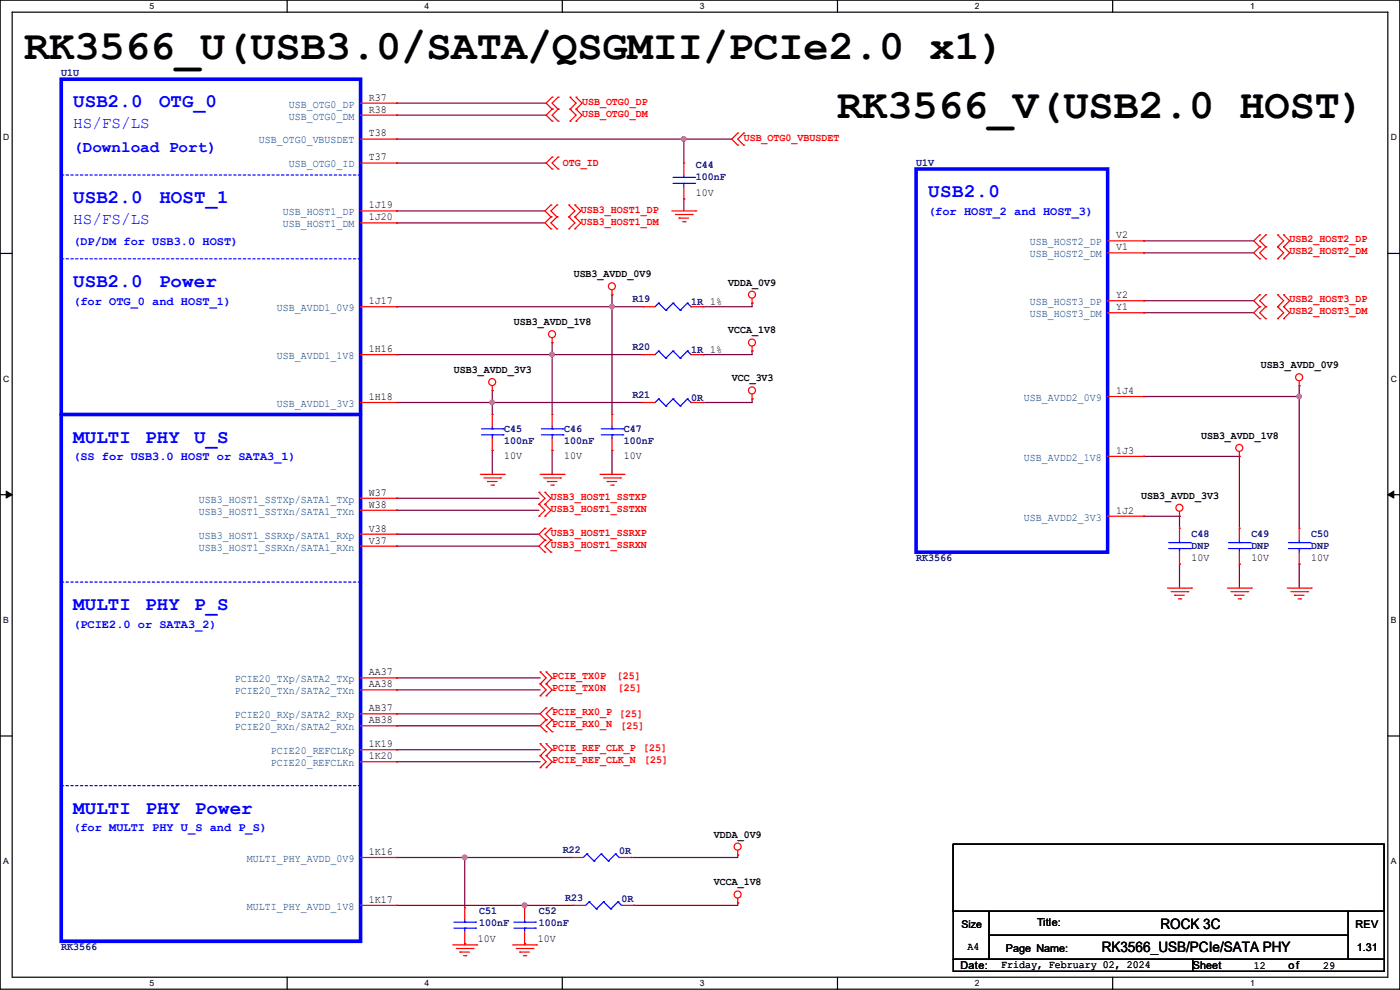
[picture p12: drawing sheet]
<svg xmlns="http://www.w3.org/2000/svg" width="297mm" height="210mm" viewBox="0 0 297 210" stroke-linecap="round" stroke-linejoin="round" font-family="sans-serif">
<path d="M0 0h297v209.8h-297zM2.6 2.6h291.8v204.7h-291.8z" fill="none" stroke="#000" stroke-width=".25"/>
<g fill="#fff">
<path d="M31.7 .3h1v2h-1z"/>
<path d="M31.7 207.6h1v1.9h-1z"/>
</g>
<path d="M60.9 0v2.6M60.9 207.3v2.5" fill="none" stroke="#000" stroke-width=".25"/>
<g fill="#fff">
<path d="M90.1 .3h1v2h-1z"/>
<path d="M90.1 207.6h1v1.9h-1z"/>
</g>
<path d="M119.3 0v2.6M119.3 207.3v2.5" fill="none" stroke="#000" stroke-width=".25"/>
<g fill="#fff">
<path d="M148.5 .3h.9v2h-.9z"/>
<path d="M148.5 207.6h.9v1.9h-.9z"/>
</g>
<path d="M177.7 0v2.6M177.7 207.3v2.5" fill="none" stroke="#000" stroke-width=".25"/>
<g fill="#fff">
<path d="M206.8 .3h1v2h-1z"/>
<path d="M206.8 207.6h1v1.9h-1z"/>
</g>
<path d="M236.1 0v2.6M236.1 207.3v2.5" fill="none" stroke="#000" stroke-width=".25"/>
<g fill="#fff">
<path d="M265.2 .3h1v2h-1z"/>
<path d="M265.2 207.6h1v1.9h-1z"/>
<path d="M.7 28.2h1.2v1.9h-1.2z"/>
<path d="M295.1 28.2h1.2v1.9h-1.2z"/>
<path d="M.7 79.3h1.2v2h-1.2z"/>
<path d="M295.1 79.3h1.2v2h-1.2z"/>
</g>
<path d="M0 53.8h2.6M294.4 53.8h2.6" fill="none" stroke="#000" stroke-width=".25"/>
<g fill="#fff">
<path d="M.7 130.5h1.2v2h-1.2z"/>
<path d="M295.1 130.5h1.1v2h-1.1z"/>
</g>
<path d="M0 104.9h2.6M294.4 104.9h2.6" fill="none" stroke="#000" stroke-width=".25"/>
<path d="M1.3 104.2l1.3 .7-1.3 .8zM294.4 104.9l1.3-.7v1.5z" fill="#000" stroke="#000" stroke-width=".21"/>
<g fill="#fff">
<path d="M.7 181.7h1.2v2h-1.2z"/>
<path d="M295.1 181.7h1.1v2h-1.1z"/>
</g>
<path d="M0 156.1h2.6M294.4 156.1h2.6M202.2 179.1h91.5v14.2h-91.5zM202.2 193.3h7.6v10.2h-7.6zM209.8 193.3h76.2v5.1h-76.2zM209.8 198.4h76.2v5.1h-76.2zM286 193.3h7.7v10.2h-7.7zM202.2 203.5h50.8v2.5h-50.8zM253 203.5h40.7v2.5h-40.7z" fill="none" stroke="#000" stroke-width=".25"/>
<g fill="none" stroke="#800040" stroke-width=".25">
<path d="M84.1 21.9h.1M84.1 24.4h.1M84.1 29.5h.1M84.1 34.6h.1M84.1 21.9h31.8M84.1 24.4h31.8M84.1 29.5h71.1M84.1 34.6h31.8M145.1 29.5h.1M145.1 29.5v5.1M84.1 47.3h.1M84.1 44.7h.1"/>
<path d="M84.1 47.3h31.5M84.1 44.7h31.5M145.1 42.2h.1M145.1 42.2v2.5M242.6 53.6h.1M242.6 51.1h.1M242.6 53.6h23.4M242.6 51.1h23.4M84.1 75.2h.1M84.1 65.1h.1M84.1 75.2h52.3M84.1 65.1h52.3"/>
<path d="M117.1 75.2h.1M117.1 72.7h.1M117.1 72.7v15.2M129.8 65.1h.1M129.8 62.5h.1M129.8 62.5v25.4M149.1 65.1h.1M149.1 75.2h.1M159.6 64.3h.1M159.6 74.5h.1M159.6 74.5v.7h-10.5M159.6 64.3v.8h-10.5"/>
<path d="M242.6 63.8h.1M242.6 66.3h.1M242.6 63.8h23.4M242.6 66.3h23.4M84.1 85.4h.1M84.1 85.4h52.3M104.4 82.8h.1M104.4 85.4h.1M104.4 95.5h.1M104.4 82.8v5.1M104.4 95.5v5.1M117.1 95.5h.1"/>
<path d="M117.1 95.5v5.1M129.8 95.5h.1M129.8 95.5v5.1M149.1 85.4h.1M159.6 84.6h.1M159.6 84.6v.8h-10.5M242.6 96.8h.1M242.6 84.1h.1M242.6 96.8h20.3M242.6 84.1h33M262.9 96.8h.1M262.9 96.8v15.3"/>
<path d="M275.6 84.1h.1M275.6 81.8h.1M275.6 81.8v30.3M84.1 105.7h.1M84.1 108.2h.1M84.1 113.3h.1M84.1 115.9h.1M84.1 105.7h30.2M84.1 108.2h30.2M84.1 113.3h30.2M84.1 115.9h30.2M242.6 109.5h.1"/>
<path d="M242.6 109.5h7.6M250.2 109.5h.1M250.2 119.7h.1M250.2 109.5v2.6M250.2 119.7v5.1M262.9 119.7h.1M262.9 119.7v5.1M275.6 119.7h.1M275.6 119.7v5.1M84.1 151.4h.1M84.1 154h.1M84.1 143.8h.1"/>
<path d="M84.1 146.3h.1M84.1 159h.1M84.1 151.4h30.5M84.1 154h30.5M84.1 143.8h30.5M84.1 146.3h30.5M84.1 159h30.5M84.1 161.6h.1M84.1 161.6h30.5M84.1 181.9h.1M84.1 192.1h.1M84.1 181.9h37.1"/>
<path d="M84.1 192.1h37.6M98.6 181.9h.1M98.6 181.9v10.7M111.3 192.1h.1M111.3 192.1v.5M133.9 181.9h.1M134.4 192.1h.1M156.5 181.4h.1M156.5 191.6h.1M156.5 181.4v.5h-22.6M156.5 191.6v.5h-22.1M98.6 200.2h.1"/>
<path d="M98.6 200.2v.2M111.3 200.2h.1M111.3 200.2v.2"/>
</g>
<g fill="#f0f" stroke="#f0f" stroke-width=".25">
<circle cx="145.1" cy="29.5" r=".49"/>
<circle cx="117.1" cy="75.2" r=".49"/>
<circle cx="129.8" cy="65" r=".49"/>
<circle cx="104.4" cy="85.4" r=".49"/>
<circle cx="275.6" cy="84.1" r=".49"/>
<circle cx="111.3" cy="192" r=".49"/>
<circle cx="98.6" cy="181.9" r=".49"/>
</g>
<g fill="none" stroke="#f00" stroke-width=".25">
<path d="M117.1 20.6h.1M117.1 23.2h.1M117.1 25.7h.1M117.1 33.3h.1M117.1 35.9h.1M117.1 20.6l-1.2 1.3 1.2 1.3M117.1 23.2l-1.2 1.2 1.2 1.3M117.1 33.3l-1.2 1.3 1.2 1.3M118.4 23.2h.1M118.4 20.6h.1M118.4 25.7h.1M118.4 35.9h.1"/>
<path d="M118.4 33.3h.1M118.4 20.6l-1.3 1.3 1.3 1.3M118.4 23.2l-1.3 1.2 1.3 1.3M118.4 33.3l-1.3 1.3 1.3 1.3M120.9 23.2h.1M120.9 20.6h.1M120.9 25.7h.1M120.9 20.6l1.3 1.3-1.3 1.3M120.9 23.2l1.3 1.2-1.3 1.3M122.2 23.2h.1M122.2 20.6h.1M122.2 25.7h.1"/>
<path d="M122.2 20.6l1.3 1.3-1.3 1.3M122.2 23.2l1.3 1.2-1.3 1.3M145.1 34.6h.1M145.1 34.6v2.5M145.1 39.7v2.5M156.5 28.2h.1M156.5 30.8h.1M156.5 28.2l-1.3 1.3 1.3 1.3M157.8 30.8h.1M157.8 28.2h.1M157.8 28.2l-1.3 1.3 1.3 1.3M116.9 43.5h.1"/>
<path d="M116.9 46h.1M116.9 48.6h.1M116.9 43.5l-1.3 1.2 1.3 1.3M116.9 46l-1.3 1.3 1.3 1.3M118.2 46h.1M118.2 43.5h.1M118.2 48.6h.1M118.2 43.5l-1.3 1.2 1.3 1.3M118.2 46l-1.3 1.3 1.3 1.3M120.7 46h.1M120.7 43.5h.1M120.7 48.6h.1"/>
<path d="M120.7 43.5l1.3 1.2-1.3 1.3M120.7 46l1.3 1.3-1.3 1.3M122 46h.1M122 43.5h.1M122 48.6h.1M122 43.5l1.2 1.2-1.2 1.3M122 46l1.2 1.3-1.2 1.3M142.5 44.7h5.1M143.3 45.5h3.6M144.1 46.3h.1M144.1 46.3h2M144.8 47h.5"/>
<path d="M145.1 42.2h.1M145.3 47h.1M146.9 45.5h.1M147.6 44.7h.1M267.3 49.8h.1M267.3 52.4h.1M267.3 54.9h.1M267.3 49.8l-1.3 1.3 1.3 1.3M267.3 52.4l-1.3 1.2 1.3 1.3M268.5 52.4h.1M268.5 49.8h.1M268.5 54.9h.1"/>
<path d="M268.5 49.8l-1.2 1.3 1.2 1.3M268.5 52.4l-1.2 1.2 1.2 1.3M271.1 52.4h.1M271.1 49.8h.1M271.1 54.9h.1M271.1 49.8l1.2 1.3-1.2 1.3M271.1 52.4l1.2 1.2-1.2 1.3M272.3 52.4h.1M272.3 49.8h.1M272.3 54.9h.1M272.3 49.8l1.3 1.3-1.3 1.3M272.3 52.4l1.3 1.2-1.3 1.3"/>
<path d="M117.1 72.7h.1M117.1 71.7v1M129.8 62.5h.1M129.8 61.5v1M136.4 65.1h.1M136.4 65.1h2.6M146.6 65.1h2.5M149.1 65.1h.1M159.6 64.3h.1M159.6 74.5h.1M159.6 63.3v1M159.6 73.4v1.1"/>
<path d="M267.3 62.5h.1M267.3 65.1h.1M267.3 67.6h.1M267.3 62.5l-1.3 1.3 1.3 1.3M267.3 65.1l-1.3 1.2 1.3 1.3M268.5 65.1h.1M268.5 62.5h.1M268.5 67.6h.1M268.5 62.5l-1.2 1.3 1.2 1.3M268.5 65.1l-1.2 1.2 1.2 1.3M271.1 65.1h.1M271.1 62.5h.1"/>
<path d="M271.1 67.6h.1M271.1 62.5l1.2 1.3-1.2 1.3M271.1 65.1l1.2 1.2-1.2 1.3M272.3 65.1h.1M272.3 62.5h.1M272.3 67.6h.1M272.3 62.5l1.3 1.3-1.3 1.3M272.3 65.1l1.3 1.2-1.3 1.3M104.4 82.8h.1M104.4 81.8v1M117.1 87.9h.1M117.1 95.5h.1"/>
<path d="M117.1 87.9v2.6M117.1 93v2.5M136.4 85.4h.1M136.4 85.4h2.6M146.6 85.4h2.5M149.1 85.4h.1M159.6 84.6h.1M159.6 83.6v1M262.9 96.8h.1M262.9 95.8v1M275.6 81.8h.1M275.6 80.8v1"/>
<path d="M101.9 100.6h5.1M102.7 101.4h3.5M103.4 102.2h.1M103.4 102.2h2.1M104.2 102.9h.5M104.7 102.9h.1M106.2 101.4h.1M107 100.6h.1M114.3 107h.1M114.3 104.4h.1M114.3 109.5h.1M114.3 104.4l1.3 1.3-1.3 1.3"/>
<path d="M114.3 107l1.3 1.2-1.3 1.3M114.6 100.6h5.1M115.4 101.4h3.5M115.6 107h.1M115.6 104.4h.1M115.6 109.5h.1M115.6 112.1h.1M115.6 114.6h.1M115.6 117.1h.1M115.6 104.4l1.3 1.3-1.3 1.3M115.6 107l1.3 1.2-1.3 1.3M115.6 112.1l-1.3 1.2 1.3 1.3"/>
<path d="M115.6 114.6l-1.3 1.3 1.3 1.2M116.1 102.2h.1M116.1 102.2h2.1M116.9 114.6h.1M116.9 112.1h.1M116.9 117.1h.1M116.9 102.9h.5M116.9 112.1l-1.3 1.2 1.3 1.3M116.9 114.6l-1.3 1.3 1.3 1.2M117.4 102.9h.1M118.9 101.4h.1M119.7 100.6h.1"/>
<path d="M127.3 100.6h5.1M128.1 101.4h3.5M128.8 102.2h.1M128.8 102.2h2.1M129.6 102.9h.5M130.1 102.9h.1M131.6 101.4h.1M132.4 100.6h.1M250.2 109.5h.1M250.2 108.5v1M262.9 112.1h.1M262.9 119.7h.1"/>
<path d="M262.9 112.1v2.5M262.9 117.1v2.6M247.7 124.8h5.1M248.5 125.5h3.5M249.2 126.3h.1M249.2 126.3h2M250 127h.5M250.5 127h.1M252 125.5h.1M252.8 124.8h.1M260.4 124.8h5.1M261.2 125.5h3.5"/>
<path d="M261.9 126.3h.1M261.9 126.3h2M262.7 127h.5M263.2 127h.1M264.7 125.5h.1M265.5 124.8h.1M273.1 124.8h5.1M273.9 125.5h3.5M274.6 126.3h.1M274.6 126.3h2M275.4 127h.5M275.9 127h.1"/>
<path d="M277.4 125.5h.1M278.2 124.8h.1M114.6 145.1h.1M114.6 142.5h.1M114.6 147.6h.1M114.6 157.8h.1M114.6 142.5l1.3 1.3-1.3 1.3M114.6 145.1l1.3 1.2-1.3 1.3M114.6 157.8l1.3 1.2-1.3 1.3M115.9 145.1h.1M115.9 142.5h.1M115.9 147.6h.1"/>
<path d="M115.9 150.2h.1M115.9 152.7h.1M115.9 155.2h.1M115.9 157.8h.1M115.9 142.5l1.2 1.3-1.2 1.3M115.9 145.1l1.2 1.2-1.2 1.3M115.9 150.2l-1.3 1.2 1.3 1.3M115.9 152.7l-1.3 1.3 1.3 1.2M115.9 157.8l1.2 1.2-1.2 1.3M117.1 152.7h.1M117.1 150.2h.1M117.1 155.2h.1"/>
<path d="M117.1 150.2l-1.2 1.2 1.2 1.3M117.1 152.7l-1.2 1.3 1.2 1.2M114.6 160.3h.1M114.6 162.9h.1M114.6 160.3l1.3 1.3-1.3 1.3M115.9 160.3h.1M115.9 162.9h.1M115.9 160.3l1.2 1.3-1.2 1.3M156.5 181.4h.1M156.5 191.6h.1M156.5 180.4v1M156.5 190.5v1.1"/>
<path d="M96.1 200.4h5M96.8 201.2h3.6M97.6 202h.1M97.6 202h2M98.3 202.7h.5M98.8 202.7h.1M100.4 201.2h.1M101.1 200.4h.1M108.8 200.4h5M109.5 201.2h3.6M110.3 202h.1M110.3 202h2"/>
<path d="M111 202.7h.5M111.5 202.7h.1M113.1 201.2h.1M113.8 200.4h.1"/>
<circle cx="117.1" cy="70.9" r=".74"/>
<circle cx="129.8" cy="60.7" r=".74"/>
<circle cx="159.5" cy="62.5" r=".74"/>
<circle cx="159.5" cy="72.7" r=".74"/>
<circle cx="104.4" cy="81" r=".74"/>
<circle cx="159.5" cy="82.8" r=".74"/>
<circle cx="262.9" cy="95" r=".74"/>
<circle cx="275.6" cy="80" r=".74"/>
<circle cx="250.2" cy="107.7" r=".74"/>
<circle cx="156.5" cy="179.6" r=".74"/>
<circle cx="156.5" cy="189.8" r=".74"/>
</g>
<g fill="none" stroke="#00f" stroke-width=".25">
<path d="M142.8 38.9h4.6M142.8 37.6h4.6M145.1 37.6h.1M145.1 38.9h.1M145.1 37.1v.5M145.1 38.9v.8M147.4 38.9h.1M147.4 37.6h.1M139.7 64.3h.1M139.7 64.3l-.7 .8M139.7 64.3l1.6 1.5M141.3 65.8h.1"/>
<path d="M142.8 64.3h.1M142.8 64.3l-1.5 1.5M142.8 64.3l1.5 1.5M144.3 65.8h.1M145.8 64.3h.1M145.8 64.3l-1.5 1.5M145.8 64.3l.8 .8M146.6 65.1h.1M114.9 92.2h4.5M114.9 91h4.5M117.1 91h.1M117.1 92.2h.1"/>
<path d="M117.1 90.5v.5M117.1 92.2v.8M119.4 92.2h.1M119.4 91h.1M139.7 84.6h.1M139.7 84.6l-.7 .8M139.7 84.6l1.6 1.5M141.3 86.1h.1M142.8 84.6h.1M142.8 84.6l-1.5 1.5M142.8 84.6l1.5 1.5M144.3 86.1h.1"/>
<path d="M145.8 84.6h.1M145.8 84.6l-1.5 1.5M145.8 84.6l.8 .8M146.6 85.4h.1M260.6 116.4h4.6M260.6 115.1h4.6M262.9 115.1h.1M262.9 116.4h.1M262.9 114.6v.5M262.9 116.4v.7M265.2 116.4h.1M265.2 115.1h.1"/>
</g>
<path d="M13 16.8h63.5v182.9h-63.5zM13 87.9h63.5" fill="none" stroke="#00f" stroke-width=".76"/>
<path d="M13 37.1h.1M76.5 37.1h-63.5M13 166.7h.1M76.5 166.7h-63.5" fill="none" stroke="#00f" stroke-width=".25" stroke-dasharray=".5 .5"/>
<circle cx="13" cy="87.9" r=".38" fill="#00f"/>
<path d="M13 54.9h.1M76.5 54.9h-63.5M13 123.5h.1M76.5 123.5h-63.5" fill="none" stroke="#00f" stroke-width=".25" stroke-dasharray=".5 .5"/>
<g fill="none" stroke="#f00" stroke-width=".25">
<path d="M76.5 21.9h7.6M76.5 24.4h7.6M76.5 29.5h7.6M76.5 34.6h7.6M84.1 21.9h.1M84.1 24.4h.1M84.1 29.5h.1M84.1 34.6h.1M76.5 44.7h7.6M76.5 47.3h7.6M84.1 44.7h.1M84.1 47.3h.1"/>
<path d="M235 51.1h7.6M235 53.6h7.6M242.6 51.1h.1M242.6 53.6h.1M76.5 65.1h7.6M76.5 75.2h7.6M84.1 65.1h.1M84.1 75.2h.1M136.4 75.2h.1M136.4 75.2h2.6M146.6 75.2h2.5M149.1 75.2h.1"/>
<path d="M235 63.8h7.6M235 66.3h7.6M242.6 63.8h.1M242.6 66.3h.1M76.5 85.4h7.6M84.1 85.4h.1M104.4 87.9h.1M104.4 95.5h.1M104.4 87.9v2.6M104.4 93v2.5M129.8 87.9h.1M129.8 95.5h.1"/>
<path d="M129.8 87.9v2.6M129.8 93v2.5M235 84.1h7.6M235 96.8h7.6M242.6 84.1h.1M242.6 96.8h.1M76.5 105.7h7.6M76.5 108.2h7.6M76.5 113.3h7.6M76.5 115.9h7.6M84.1 105.7h.1M84.1 108.2h.1"/>
<path d="M84.1 113.3h.1M84.1 115.9h.1M235 109.5h7.6M242.6 109.5h.1M250.2 112.1h.1M250.2 119.7h.1M250.2 112.1v2.5M250.2 117.1v2.6M275.6 112.1h.1M275.6 119.7h.1M275.6 112.1v2.5M275.6 117.1v2.6"/>
<path d="M76.5 143.8h7.6M76.5 146.3h7.6M76.5 151.4h7.6M76.5 154h7.6M76.5 159h7.6M84.1 143.8h.1M84.1 146.3h.1M84.1 151.4h.1M84.1 154h.1M84.1 159h.1M76.5 161.6h7.6M84.1 161.6h.1"/>
<path d="M76.5 181.9h7.6M76.5 192.1h7.6M84.1 181.9h.1M84.1 192.1h.1M98.6 192.6h.1M98.6 192.6v2.5M98.6 197.7v2.5M111.3 192.6h.1M111.3 192.6v2.5M111.3 197.7v2.5M121.2 181.9h.1M121.2 181.9h2.5"/>
<path d="M121.7 192.1h.1M121.7 192.1h2.5M131.4 181.9h2.5M131.9 192.1h2.5M133.9 181.9h.1M134.4 192.1h.1M98.6 200.2h.1M111.3 200.2h.1"/>
</g>
<g fill="none" stroke="#00f" stroke-width=".25">
<path d="M139.7 74.5h.1M139.7 74.5l-.7 .7M139.7 74.5l1.6 1.5M141.3 76h.1M142.8 74.5h.1M142.8 74.5l-1.5 1.5M142.8 74.5l1.5 1.5M144.3 76h.1M145.8 74.5h.1M145.8 74.5l-1.5 1.5M145.8 74.5l.8 .7M146.6 75.2h.1"/>
<path d="M102.2 92.2h4.5M102.2 91h4.5M104.4 91h.1M104.4 92.2h.1M104.4 90.5v.5M104.4 92.2v.8M106.7 92.2h.1M106.7 91h.1M127.6 92.2h4.5M127.6 91h4.5M129.8 91h.1M129.8 92.2h.1"/>
<path d="M129.8 90.5v.5M129.8 92.2v.8M132.1 92.2h.1M132.1 91h.1M247.9 116.4h4.6M247.9 115.1h4.6M250.2 115.1h.1M250.2 116.4h.1M250.2 114.6v.5M250.2 116.4v.7M252.5 116.4h.1M252.5 115.1h.1"/>
<path d="M273.3 116.4h4.6M273.3 115.1h4.6M275.6 115.1h.1M275.6 116.4h.1M275.6 114.6v.5M275.6 116.4v.7M277.9 116.4h.1M277.9 115.1h.1M96.3 196.9h4.6M96.3 195.6h4.6M98.6 195.6h.1M98.6 196.9h.1"/>
<path d="M98.6 195.1v.5M98.6 196.9v.8M100.9 196.9h.1M100.9 195.6h.1M109 196.9h4.6M109 195.6h4.6M111.3 195.6h.1M111.3 196.9h.1M111.3 195.1v.5M111.3 196.9v.8M113.6 196.9h.1M113.6 195.6h.1"/>
<path d="M124.5 181.1h.1M124.5 181.1l-.8 .8M124.5 181.1l1.5 1.6M125 191.3h.1M125 191.3l-.8 .8M125 191.3l1.5 1.5M126 182.7h.1M126.5 192.8h.1M127.6 181.1h.1M127.6 181.1l-1.6 1.6M127.6 181.1l1.5 1.6M128.1 191.3h.1"/>
<path d="M128.1 191.3l-1.6 1.5M128.1 191.3l1.5 1.5M129.1 182.7h.1M129.6 192.8h.1M130.6 181.1h.1M130.6 181.1l-1.5 1.6M130.6 181.1l.8 .8M131.1 191.3h.1M131.1 191.3l-1.5 1.5M131.1 191.3l.8 .8M131.4 181.9h.1M131.9 192.1h.1"/>
</g>
<path d="M194.4 35.9h40.6v81.2h-40.6z" fill="none" stroke="#00f" stroke-width=".76"/>
<g fill="#f0f" stroke="#f0f" stroke-width=".25">
<circle cx="145.1" cy="29.5" r=".49"/>
<circle cx="117.1" cy="75.2" r=".49"/>
<circle cx="129.8" cy="65" r=".49"/>
<circle cx="104.4" cy="85.4" r=".49"/>
<circle cx="275.6" cy="84.1" r=".49"/>
<circle cx="111.3" cy="192" r=".49"/>
<circle cx="98.6" cy="181.9" r=".49"/>
</g>
<g font-size="8.9">
<text x="5.1" y="12.5">RK3566_U(USB3.0/SATA/QSGMII/PCIe2.0 x1)</text>
<text x="177.6" y="25">RK3566_V(USB2.0 HOST)</text>
</g>
<g font-size="4.1" fill="#00f">
<text x="15.5" y="22.8">USB2.0</text>
<text x="33.7" y="22.8">OTG_0</text>
<text x="196.9" y="41.8">USB2.0</text>
<text x="15.5" y="43.1">USB2.0</text>
<text x="33.8" y="43.1">HOST_1</text>
<text x="15.5" y="60.9">USB2.0</text>
<text x="33.7" y="60.9">Power</text>
<text x="15.5" y="93.9">MULTI</text>
<text x="30.8" y="93.9">PHY</text>
<text x="41.2" y="93.9">U_S</text>
<text x="15.5" y="129.5">MULTI</text>
<text x="30.8" y="129.5">PHY</text>
<text x="41.2" y="129.5">P_S</text>
<text x="15.5" y="172.6">MULTI</text>
<text x="30.9" y="172.6">PHY</text>
<text x="41.3" y="172.6">Power</text>
</g>
<g font-size="3.4" fill="#00f">
<text x="15.5" y="27.1">HS/FS/LS</text>
<text x="15.5" y="32.3">(Download Port)</text>
<text x="15.5" y="47.4">HS/FS/LS</text>
</g>
<g font-size="3">
<text x="246.2" y="197.1">ROCK 3C</text>
<text x="233.7" y="201.9">RK3566_USB/PCIe/SATA PHY</text>
</g>
<g font-size="2.5" fill="#00f">
<text x="196.9" y="45.6">(for HOST_2 and HOST_3)</text>
<text x="15.5" y="51.9">(DP/DM for USB3.0 HOST)</text>
<text x="15.5" y="64.6">(for OTG_0 and HOST_1)</text>
<text x="15.5" y="97.6">(SS for USB3.0 HOST or SATA3_1)</text>
<text x="15.5" y="133.2">(PCIE2.0 or SATA3_2)</text>
<text x="15.5" y="176.4">(for MULTI PHY U_S and P_S)</text>
</g>
<g font-size="2.3" fill="#000080">
<text x="13" y="16.1">U1U</text>
<text x="147.6" y="35.7">C44</text>
<text x="194.4" y="35.2">U1V</text>
<text x="147.6" y="38.2">100nF</text>
<text x="134.2" y="64.1">R19</text>
<text x="146.6" y="64.6">1R 1%</text>
<text x="134.2" y="74.3">R20</text>
<text x="146.6" y="74.8">1R 1%</text>
<text x="134.2" y="84.5">R21</text>
<text x="146.6" y="85">0R</text>
<text x="107" y="91.6">C45</text>
<text x="107" y="94.1">100nF</text>
<text x="119.7" y="91.6">C46</text>
<text x="119.7" y="94.1">100nF</text>
<text x="132.4" y="91.6">C47</text>
<text x="132.4" y="94.1">100nF</text>
<text x="252.8" y="113.9">C48</text>
<text x="265.5" y="113.9">C49</text>
<text x="278.2" y="113.9">C50</text>
<text x="194.4" y="119">RK3566</text>
<text x="252.8" y="116.5">DNP</text>
<text x="265.5" y="116.5">DNP</text>
<text x="278.2" y="116.5">DNP</text>
<text x="119.4" y="181">R22</text>
<text x="131.4" y="181.2">0R</text>
<text x="119.9" y="191.1">R23</text>
<text x="131.9" y="191.4">0R</text>
<text x="101.6" y="193.9">C51</text>
<text x="101.6" y="196.5">100nF</text>
<text x="114.3" y="193.9">C52</text>
<text x="114.3" y="196.5">100nF</text>
<text x="13" y="201.5">RK3566</text>
</g>
<g font-size="2.3" fill="#004080">
<text x="61.3" y="22.8">USB_OTG0_DP</text>
<text x="61.3" y="25.4">USB_OTG0_DM</text>
<text x="54.9" y="30.4">USB_OTG0_VBUSDET</text>
<text x="61.3" y="35.5">USB_OTG0_ID</text>
<text x="60" y="45.7">USB_HOST1_DP</text>
<text x="60" y="48.2">USB_HOST1_DM</text>
<text x="218.5" y="52">USB_HOST2_DP</text>
<text x="218.5" y="54.6">USB_HOST2_DM</text>
<text x="58.7" y="66">USB_AVDD1_0V9</text>
<text x="218.5" y="64.7">USB_HOST3_DP</text>
<text x="218.5" y="67.3">USB_HOST3_DM</text>
<text x="58.7" y="76.2">USB_AVDD1_1V8</text>
<text x="58.7" y="86.3">USB_AVDD1_3V3</text>
<text x="217.2" y="85">USB_AVDD2_0V9</text>
<text x="217.2" y="97.7">USB_AVDD2_1V8</text>
<text x="42.2" y="106.6">USB3_HOST1_SSTXp/SATA1_TXp</text>
<text x="42.2" y="109.2">USB3_HOST1_SSTXn/SATA1_TXn</text>
<text x="217.2" y="110.4">USB_AVDD2_3V3</text>
<text x="42.2" y="114.3">USB3_HOST1_SSRXp/SATA1_RXp</text>
<text x="42.2" y="116.8">USB3_HOST1_SSRXn/SATA1_RXn</text>
<text x="49.8" y="144.7">PCIE20_TXp/SATA2_TXp</text>
<text x="49.8" y="147.3">PCIE20_TXn/SATA2_TXn</text>
<text x="49.8" y="152.4">PCIE20_RXp/SATA2_RXp</text>
<text x="49.8" y="154.9">PCIE20_RXn/SATA2_RXn</text>
<text x="57.4" y="160">PCIE20_REFCLKp</text>
<text x="57.4" y="162.5">PCIE20_REFCLKn</text>
<text x="52.4" y="182.8">MULTI_PHY_AVDD_0V9</text>
<text x="52.4" y="193">MULTI_PHY_AVDD_1V8</text>
</g>
<g font-size="2.3">
<text x="78.3" y="21.3">R37</text>
<text x="78.3" y="23.9">R38</text>
<text x="78.3" y="29">T38</text>
<text x="78.3" y="34">T37</text>
<text x="147.6" y="41.5">10V</text>
<text x="78.3" y="44.2">1J19</text>
<text x="78.3" y="46.7">1J20</text>
<text x="236.8" y="50.5">V2</text>
<text x="236.8" y="53.1">V1</text>
<text x="121.7" y="58.8">USB3_AVDD_0V9</text>
<text x="78.3" y="64.5">1J17</text>
<text x="154.5" y="60.6">VDDA_0V9</text>
<text x="236.8" y="63.2">Y2</text>
<text x="236.8" y="65.8">Y1</text>
<text x="109" y="69">USB3_AVDD_1V8</text>
<text x="154.5" y="70.7">VCCA_1V8</text>
<text x="78.3" y="74.7">1H16</text>
<text x="96.3" y="79.1">USB3_AVDD_3V3</text>
<text x="155.2" y="80.9">VCC_3V3</text>
<text x="236.8" y="83.6">1J4</text>
<text x="267.5" y="78.1">USB3_AVDD_0V9</text>
<text x="78.3" y="84.8">1H18</text>
<text x="254.8" y="93.1">USB3_AVDD_1V8</text>
<text x="107" y="97.4">10V</text>
<text x="119.7" y="97.4">10V</text>
<text x="132.4" y="97.4">10V</text>
<text x="236.8" y="96.3">1J3</text>
<text x="78.3" y="105.2">W37</text>
<text x="78.3" y="107.7">W38</text>
<text x="242.1" y="105.8">USB3_AVDD_3V3</text>
<text x="78.3" y="112.8">V38</text>
<text x="236.8" y="109">1J2</text>
<text x="78.3" y="115.3">V37</text>
<text x="252.8" y="119">10V</text>
<text x="265.5" y="119">10V</text>
<text x="278.2" y="119">10V</text>
<text x="78.3" y="143.3">AA37</text>
<text x="78.3" y="145.8">AA38</text>
<text x="78.3" y="150.9">AB37</text>
<text x="78.3" y="153.4">AB38</text>
<text x="78.3" y="158.5">1K19</text>
<text x="78.3" y="161">1K20</text>
<text x="151.4" y="177.7">VDDA_0V9</text>
<text x="78.3" y="181.4">1K16</text>
<text x="78.3" y="191.5">1K17</text>
<text x="151.4" y="187.8">VCCA_1V8</text>
<text x="220" y="196.4">Title:</text>
<text x="287.6" y="196.9">REV</text>
<text x="101.4" y="199.8">10V</text>
<text x="114.1" y="199.8">10V</text>
<text x="205.3" y="201.5">A4</text>
<text x="213.4" y="202">Page Name:</text>
<text x="287.8" y="201.8">1.31</text>
<text x="203.8" y="205.6">Date:</text>
<text x="212.4" y="205.4">Friday, February 02, 2024</text>
<text x="253" y="205.6">Sheet</text>
<text x="266" y="205.6">12</text>
<text x="273.3" y="205.6">of</text>
<text x="280.7" y="205.6">29</text>
</g>
<g font-size="2.3" fill="#f00">
<text x="123.5" y="22.2">USB_OTG0_DP</text>
<text x="123.5" y="24.8">USB_OTG0_DM</text>
<text x="157.8" y="29.8">USB_OTG0_VBUSDET</text>
<text x="119.4" y="35.2">OTG_ID</text>
<text x="123.2" y="45.1">USB3_HOST1_DP</text>
<text x="123.2" y="47.6">USB3_HOST1_DM</text>
<text x="273.6" y="51.4">USB2_HOST2_DP</text>
<text x="273.6" y="54">USB2_HOST2_DM</text>
<text x="273.6" y="64.1">USB2_HOST3_DP</text>
<text x="273.6" y="66.7">USB2_HOST3_DM</text>
<text x="116.9" y="106">USB3_HOST1_SSTXP</text>
<text x="116.9" y="108.6">USB3_HOST1_SSTXN</text>
<text x="116.9" y="113.7">USB3_HOST1_SSRXP</text>
<text x="116.9" y="116.2">USB3_HOST1_SSRXN</text>
<text x="117.1" y="144.1">PCIE_TX0P</text>
<text x="117.1" y="146.7">PCIE_TX0N</text>
<text x="130.8" y="144.1">[25]</text>
<text x="131.1" y="146.7">[25]</text>
<text x="117.1" y="151.8">PCIE_RX0_P [25]</text>
<text x="117.1" y="154.3">PCIE_RX0_N</text>
<text x="131.6" y="154.6">[25]</text>
<text x="117.1" y="159.4">PCIE_REF_CLK_P [25]</text>
<text x="117.1" y="161.9">PCIE_REF_CLK_N</text>
<text x="136.7" y="161.9">[25]</text>
</g>
<text font-size="2.2" x="204" y="196.9">Size</text>
<g font-size="1.8">
<text x="31.7" y="1.9">5</text>
<text x="90.1" y="1.9">4</text>
<text x="148.5" y="1.9">3</text>
<text x="206.8" y="1.9">2</text>
<text x="265.2" y="1.9">1</text>
<text x=".7" y="29.8">D</text>
<text x="295.1" y="29.8">D</text>
<text x=".7" y="80.9">C</text>
<text x="295.1" y="80.9">C</text>
<text x=".7" y="132.1">B</text>
<text x="295.1" y="132.1">B</text>
<text x=".7" y="183.3">A</text>
<text x="295.1" y="183.3">A</text>
<text x="31.7" y="209.2">5</text>
<text x="90.1" y="209.2">4</text>
<text x="148.5" y="209.2">3</text>
<text x="206.8" y="209.2">2</text>
<text x="265.2" y="209.2">1</text>
</g>
</svg>
